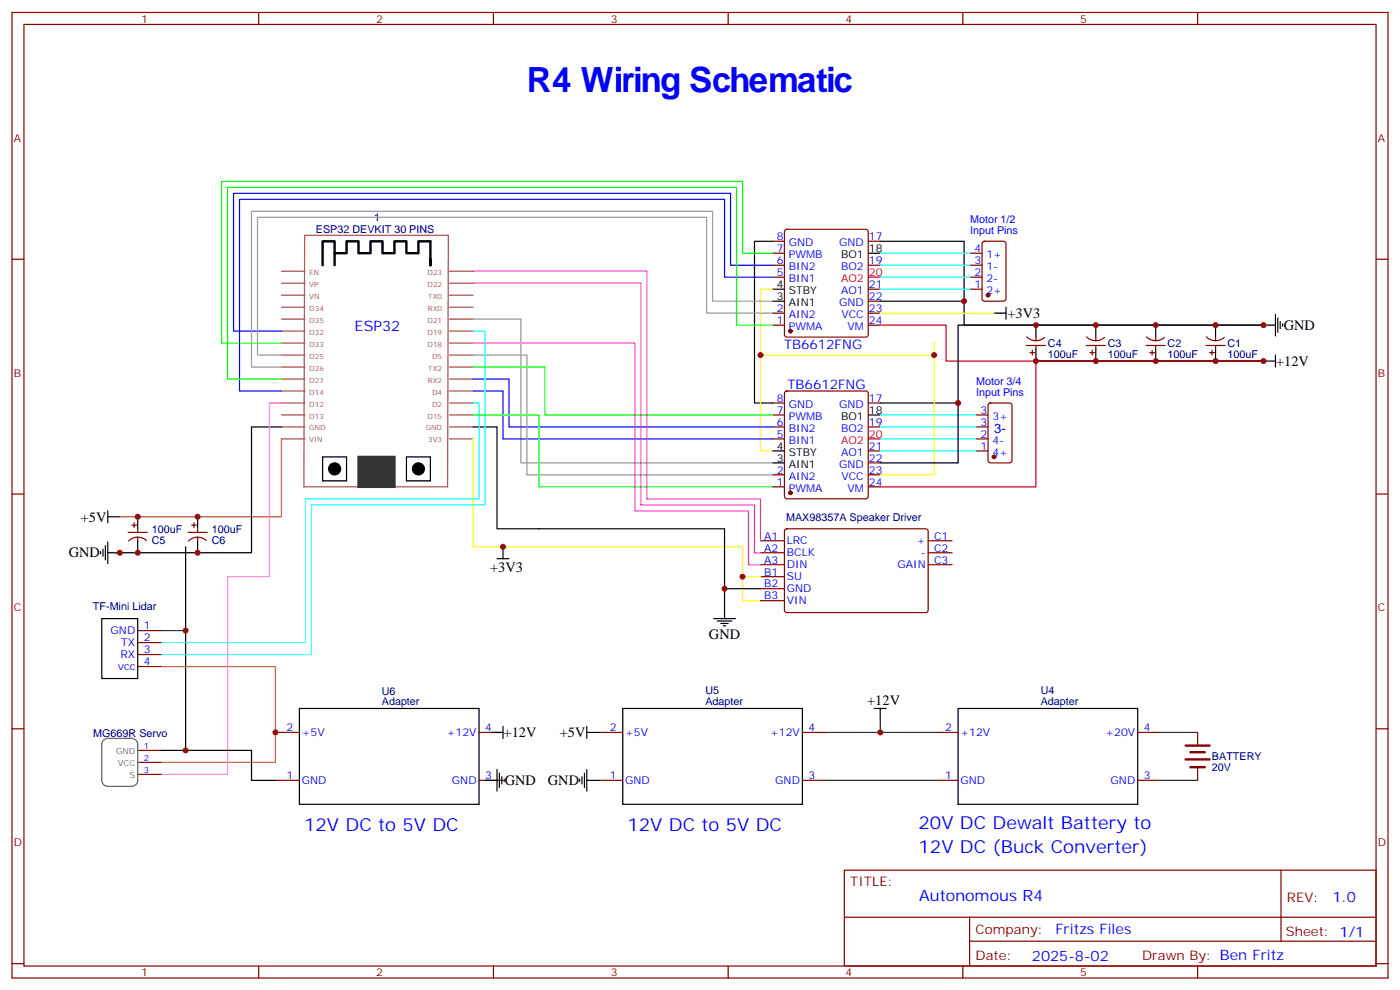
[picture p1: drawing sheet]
<svg xmlns="http://www.w3.org/2000/svg" width="412mm" height="292mm" viewBox="0 0 412 292" stroke-linecap="round" stroke-linejoin="round" font-family="sans-serif">
<g fill="none" stroke="#870000" stroke-width=".35">
<path d="M3.5 3.7h405.4v284.3h-405.4zM7.1 7.2h398.2v277.3h-398.2zM76.2 3.7v3.5M145.3 3.7v3.5M214.5 3.7v3.5M283.6 3.7v3.5M352.8 3.7v3.5M3.5 76.3h3.6M227.5 78.1h3.6M227.5 74.6h3.6M227.5 71h3.6M231.3 67.7l.5-.2h23.3l.5 .2 .2 .5v30.4l-.3 .5-.4 .2h-23.3l-.5-.3-.2-.4v-30.4z"/>
<path d="M255.8 78.1h3.5M255.8 71h3.5M285.8 78.1h3.5M285.8 74.6h3.5M289.5 71.3l.5-.3h5.6l.7 .5v16.5l-.4 .6-5.9 .1-.7-.5v-16.4zM405.3 76.3h3.6M227.5 95.7h3.6M227.5 92.2h3.6M227.5 81.6h3.6M255.8 95.7h3.5M255.8 92.2h3.5M255.8 85.2h3.5"/>
<path d="M255.8 88.7h3.5M285.8 81.6h3.5M285.8 85.2h3.5M302.4 99.2a3.8 3.8 0 0 0 5.3 .2M305.2 99.3v1M320.1 99.2a3.8 3.8 0 0 0 5.2 .2M322.8 99.3v1M337.7 99.2a3.8 3.8 0 0 0 5.3 .2M340.4 99.3v1M355.4 99.2a3.8 3.8 0 0 0 5.2 .2M358.1 99.3v1M227.5 118.7h3.6"/>
<path d="M231.3 115.4l.5-.3h23.3l.5 .3 .2 .5v30.3l-.3 .5-.4 .2h-23.3l-.5-.2-.2-.5v-30.3zM255.8 118.7h3.5M291.3 118.9l.4-.2h5.7l.6 .4 .1 16.5-.5 .7h-5.9l-.6-.4-.1-16.5zM302.3 101.7h5.7M303.4 103.9h1.4M304.1 103.2v1.4M305.2 101.7v1.1M320 101.7h5.6M321 103.9h1.4M321.7 103.2v1.4M322.8 101.7v1.1M337.6 101.7h5.7"/>
<path d="M338.7 103.9h1.4M339.4 103.2v1.4M340.4 101.7v1.1M355.2 101.7h5.7M356.3 103.9h1.4M357 103.2v1.4M358.1 101.7v1.1M227.5 139.8h3.6M227.5 125.7h3.6M227.5 122.2h3.6M227.5 129.3h3.6M255.8 139.8h3.5"/>
<path d="M255.8 136.3h3.5M255.8 132.8h3.5M255.8 125.7h3.5M287.5 132.8h3.5M287.5 125.7h3.5M287.5 122.2h3.5M287.5 129.3h3.5M3.5 145.5h3.6M37.7 156.8h5.7M38.8 154.7h1.4M39.5 154v1.4M40.6 155.7v1.1"/>
<path d="M40.6 158.2v1M43.1 159.2a3.8 3.8 0 0 0-5.2 .1M55.4 156.8h5.6M56.4 154.7h1.5M57.1 154v1.4M58.2 155.7v1.1M58.2 158.2v1M60.7 159.2a3.8 3.8 0 0 0-5.2 .1M224 159.2h7.1M227.5 143.4h3.6M231.3 155.9l.5-.2 41.2 .1 .4 .6-.1 23.6-.6 .4-41.2-.1-.4-.6v-23.3zM255.8 143.4h3.5"/>
<path d="M273.4 159.2h7.1M405.3 145.5h3.6M224 162.8h7.1M224 166.3h7.1M224 169.8h7.1M224 173.4h7.1M224 176.9h7.1M273.4 162.8h7.1M273.4 166.3h7.1M40.6 185.7h7M40.6 189.2h7M40.6 192.8h7"/>
<path d="M40.6 196.3h7M3.5 214.6h3.6M81.1 215.7h7.1M141.1 215.7h7.1M176.4 215.7h7M236.4 215.7h7M275.2 215.7h7M335.1 215.7h7.1M352.8 215.7v3.5M405.3 214.6h3.6M40.6 221h7M40.6 224.5h7"/>
<path d="M40.6 228h7M81.1 229.8h7.1M141.1 229.8h7.1M176.4 229.8h7M236.4 229.8h7M275.2 229.8h7M335.1 229.8h7.1M352.8 226.3v3.5M248.7 256.3h156.6v28.2h-156.6zM377.3 256.3v20.9M248.7 270.1h156.5M285.6 277.2h119.6"/>
<path d="M285.6 270.1v14.1M3.5 283.8h3.6M76.2 284.5v3.5M145.3 284.5v3.5M214.5 284.5v3.5M283.6 284.5v3.5M352.8 284.5v3.5M405.3 283.8h3.6"/>
</g>
<g fill="none" stroke="#a64a4a" stroke-width=".35">
<path d="M82.9 79.9h6.9M89.7 69.3h42.4l-.3 74.1h-42.3zM132.4 79.9h6.9M82.9 97.5h6.9M82.9 94h6.9M82.9 90.5h6.9M82.9 86.9h6.9M82.9 83.4h6.9M132.4 97.5h6.9M132.4 94h6.9M132.4 90.5h6.9M132.4 86.9h6.9"/>
<path d="M132.4 83.4h6.9M82.9 118.7h6.9M82.9 115.1h6.9M82.9 111.6h6.9M82.9 108.1h6.9M82.9 104.6h6.9M82.9 101h6.9M132.4 118.7h6.9M132.4 115.1h6.9M132.4 111.6h6.9M132.4 108.1h6.9M132.4 104.6h6.9"/>
<path d="M132.4 101h6.9M82.9 129.3h6.9M82.9 125.7h6.9M82.9 122.2h6.9M132.4 129.3h6.9M132.4 125.7h6.9M132.4 122.2h6.9"/>
</g>
<path d="M105.6 134.5h10.6v8.9h-10.6z" fill="#333" stroke="#333" stroke-width=".71"/>
<g fill="none" stroke="#000" stroke-width=".35">
<path d="M227.5 71h-5.3v47.7h5.3M255.8 74.6h3.5M259.3 71h24.7v24.7h88.2M227.5 88.7h3.6M227.5 85.2h3.6M259.3 88.7h24.7M292.8 92.2h3.5M296.3 90.5v3.5M305.2 95.7v3.6M322.8 95.7v3.6M340.4 95.7v3.6M358.1 95.7v3.6"/>
<path d="M372.2 95.7h-90v23h-22.9M372.2 95.7h3.5M375.7 92.6v6.3M376.4 93.6v4.3M377.1 94.7v2.1M377.8 95.4v.7M282.2 118.7v17.6h-22.9M305.2 102.8v3.5M322.8 102.8v3.5M340.4 102.8v3.5M358.1 102.8v3.5M372.2 106.3h3.5"/>
<path d="M375.7 104.6v3.5M82.9 125.7h-8.8v37.1h-42.4M95 134.5h7.1v7.1h-7.1zM119.7 134.5h7.1v7.1h-7.1zM139.3 125.7h7.1v30h67v17.7h10.6M227.5 132.8h3.6M227.5 136.3h3.6M255.8 122.2h3.5M31.7 152.2h3.6M31.7 150.4v3.6M31.7 159.6v6.3M40.6 152.2v3.5"/>
<path d="M40.6 159.2v3.6M58.2 152.2v3.5M58.2 159.2v3.6M29.6 162.4v.7M30.3 161.7v2.1M31 160.7v4.2M54.7 161v60h-7.1M146.4 164.5h3.5M148.2 161v3.5M213.4 173.4v8.8M30 182.2h10.6v17.6h-10.6zM210.3 182.2h6.3"/>
<path d="M211.3 182.9h4.2M212.4 183.6h2.1M213.1 184.3h.7M88.2 208.6h52.9v28.3h-52.9zM144.6 215.7h3.6M148.2 213.9v3.6M172.9 213.9v3.6M172.9 215.7h3.5M183.4 208.6h53v28.3h-53zM257.5 208.6h3.6M259.3 208.6v3.6M282.2 208.6h52.9v28.3h-52.9z"/>
<path d="M54.7 221h19.4v8.8h7M142.9 229.8h3.5M146.4 226.6v6.4M147.1 227.7v4.2M147.8 228.7v2.2M148.5 229.4v.8M170.7 229.4v.8M171.4 228.7v2.2M172.2 227.7v4.2M172.9 229.8h3.5M172.9 226.6v6.4"/>
</g>
<g fill="#000" stroke="#000" stroke-width=".35">
<circle cx="98.6" cy="138.1" r="1.76"/>
<circle cx="123.3" cy="138.1" r="1.76"/>
</g>
<path d="M98.6 74.6v3.5M126.8 76.3v1.8v-7.1h-3.6v3.6h-3.5v-3.6h-3.5v3.6h-3.5v-3.6h-3.6v3.6h-3.5v-3.6h-3.5v3.6h-3.5v-3.6h-3.6v7.1" fill="none" stroke="#000" stroke-width=".71"/>
<path d="M255.8 81.6h3.5M259.3 95.7h19.4v10.6h93.5h-67v37.1h-45.9M255.8 129.3h3.5" fill="none" stroke="#f00" stroke-width=".35"/>
<g fill="#870000" stroke="#870000" stroke-width=".35">
<circle cx="232.8" cy="145.1" r=".53"/>
<circle cx="232.8" cy="97.5" r=".53"/>
<circle cx="292.8" cy="134.5" r=".53"/>
<circle cx="291" cy="86.9" r=".53"/>
</g>
<path d="M259.3 74.6h26.5M259.3 78.1h26.5M139.3 97.5h3.6v51.2h-51.2v44.1h-44.1M259.3 81.6h26.5M259.3 85.2h26.5M139.3 118.7h1.8v28.2h-51.1v42.3h-42.4M259.3 122.2h28.2M259.3 125.7h28.2M259.3 129.3h28.2M259.3 132.8h28.2" fill="none" stroke="#0ff" stroke-width=".35"/>
<path d="M227.5 85.2h-3.5v19.4h51.2M259.3 92.2h33.5M224 104.6v28.2h3.5M275.2 101v38.8h-15.9M139.3 129.3v31.7h79.4v15.9h5.3M218.7 169.8h5.3" fill="none" stroke="#ff0" stroke-width=".35"/>
<path d="M227.5 74.6h-8.8v-21.2h-153.4v47.6h17.6M227.5 95.7h-10.5v-40.5h-150v56.4h15.9M139.3 108.1h21.2v14.1h67M139.3 122.2h19.4v21.2h68.8" fill="none" stroke="#0f0" stroke-width=".35"/>
<path d="M227.5 78.1h-12.3v-21.2h-146.4v40.6h14.1M227.5 81.6h-14.1v-22.9h-142.8v56.4h12.3M139.3 111.6h10.6v14.1h77.6M139.3 115.1h8.9v14.2h79.3" fill="none" stroke="#00f" stroke-width=".35"/>
<path d="M139.3 94h14.2v42.3h74M227.5 88.7h-17.6v-26.5h-135.8v45.9h8.8M227.5 92.2h-19.4v-28.2h-132.3v40.6h7.1M139.3 104.6h15.9v35.2h72.3" fill="none" stroke="#999" stroke-width=".35"/>
<path d="M139.3 79.9h51.2v67h33.5v12.3M139.3 83.4h49.4v65.3h33.5v14.1h1.8M139.3 101h47.7v49.4h33.5v15.9h3.5" fill="none" stroke="#f0f" stroke-width=".35"/>
<path d="M37 217.5h1.8h-7.1a1.76 1.76 0 0 0-1.7 1.7v10.6a1.76 1.76 0 0 0 1.7 1.8h7.1a1.76 1.76 0 0 0 1.8-1.8v-10.6a1.76 1.76 0 0 0-1.8-1.7" fill="none" stroke="#666" stroke-width=".35"/>
<path d="M82.9 129.3v22.9h-47.6" fill="none" stroke="#c60" stroke-width=".35"/>
<path d="M349.2 219.6h7.1M349.2 223.6h7.1M350.7 221.5h4.2M350.7 225.9h4.2" fill="none" stroke="#870000" stroke-width=".71"/>
<path d="M33.5 162.8h1.8M47.6 185.7h7.1M243.4 215.7h15.9M259.3 212.2v3.5h15.9M342.2 215.7h10.6M243.4 229.8h31.8M342.2 229.8h10.6" fill="none" stroke="#008700" stroke-width=".35"/>
<path d="M47.6 196.3h33.5v28.2h-33.5" fill="none" stroke="#f60" stroke-width=".35"/>
<path d="M82.9 118.7h-3.5v51.1h-12.4v58.2h-19.4" fill="none" stroke="#f6c" stroke-width=".35"/>
<g fill="#c00">
<circle cx="282.2" cy="118.7" r=".88"/>
<circle cx="275.2" cy="104.6" r=".88"/>
<circle cx="224" cy="104.6" r=".88"/>
<circle cx="148.2" cy="161" r=".88"/>
<circle cx="218.7" cy="169.8" r=".88"/>
<circle cx="372.2" cy="95.7" r=".88"/>
<circle cx="284" cy="88.7" r=".88"/>
<circle cx="213.4" cy="173.4" r=".88"/>
<circle cx="372.2" cy="106.3" r=".88"/>
<circle cx="358.1" cy="95.7" r=".88"/>
<circle cx="358.1" cy="106.3" r=".88"/>
<circle cx="340.4" cy="95.7" r=".88"/>
<circle cx="340.4" cy="106.3" r=".88"/>
<circle cx="322.8" cy="95.7" r=".88"/>
<circle cx="322.8" cy="106.3" r=".88"/>
<circle cx="305.2" cy="95.7" r=".88"/>
<circle cx="305.2" cy="106.3" r=".88"/>
<circle cx="40.6" cy="152.2" r=".88"/>
<circle cx="58.2" cy="152.2" r=".88"/>
<circle cx="259.3" cy="215.7" r=".88"/>
<circle cx="35.3" cy="162.8" r=".88"/>
<circle cx="40.6" cy="162.8" r=".88"/>
<circle cx="58.2" cy="162.8" r=".88"/>
<circle cx="54.7" cy="185.7" r=".88"/>
<circle cx="81.1" cy="215.7" r=".88"/>
<circle cx="54.7" cy="221" r=".88"/>
</g>
<text font-size="10.2" fill="#00f" x="155.2" y="27">R4 Wiring Schematic</text>
<g font-size="5.3" fill="#00f">
<text x="89.6" y="244.6">12V DC to 5V DC</text>
<text x="184.8" y="244.6">12V DC to 5V DC</text>
<text x="270.6" y="244.3">20V DC Dewalt Battery to</text>
<text x="270.6" y="251.3">12V DC (Buck Converter)</text>
</g>
<text font-size="4.6" fill="#00f" x="270.8" y="265.3">Autonomous R4</text>
<g font-size="4.2">
<text x="296.8" y="93.7">+3V3</text>
<text x="378.2" y="97.2">GND</text>
<text x="375.9" y="107.7">+12V</text>
<text x="23.8" y="153.6">+5V</text>
<text x="20.3" y="164.2">GND</text>
<text x="144.4" y="168.5">+3V3</text>
<text x="208.8" y="188.2">GND</text>
<text x="255.5" y="207.6">+12V</text>
<text x="148.3" y="217.1">+12V</text>
<text x="164.9" y="217.1">+5V</text>
<text x="148.7" y="231.2">GND</text>
<text x="161.4" y="231.2">GND</text>
</g>
<g font-size="4.2" fill="#00f">
<text x="104.5" y="97.4">ESP32</text>
<text x="392.5" y="265.5">1.0</text>
<text x="310.9" y="275.1">Fritzs Files</text>
<text x="304" y="282.9">2025-8-02</text>
</g>
<g font-size="3.9" fill="#00f">
<text x="231" y="102.8">TB6612FNG</text>
<text x="232" y="114.6">TB6612FNG</text>
<text x="292.9" y="127.5">3-</text>
</g>
<g font-size="3.9" fill="#800">
<text x="250.5" y="260.8">TITLE:</text>
<text x="379.1" y="265.5">REV:</text>
<text x="287.4" y="275">Company:</text>
<text x="378.7" y="275.7">Sheet: 1/1</text>
<text x="287.4" y="282.7">Date:</text>
<text x="336.4" y="282.8">Drawn By: Ben Fritz</text>
</g>
<g font-size="3.2" fill="#800">
<text x="41.6" y="6.7">1</text>
<text x="110.8" y="6.7">2</text>
<text x="179.9" y="6.7">3</text>
<text x="249.1" y="6.7">4</text>
<text x="318.2" y="6.7">5</text>
<text x="4.1" y="41.8">A</text>
<text x="405.9" y="41.8">A</text>
<text x="4.1" y="110.9">B</text>
<text x="405.9" y="110.9">B</text>
<text x="4.1" y="180.1">C</text>
<text x="405.9" y="180.1">C</text>
<text x="4.1" y="249.2">D</text>
<text x="405.9" y="249.2">D</text>
<text x="41.6" y="287.5">1</text>
<text x="110.8" y="287.5">2</text>
<text x="179.9" y="287.5">3</text>
<text x="249.1" y="287.5">4</text>
<text x="318.2" y="287.5">5</text>
</g>
<g font-size="3.2" fill="#000080">
<text x="110.2" y="65.1">1</text>
<text x="93" y="68.7">ESP32 DEVKIT 30 PINS</text>
<text x="308.7" y="105.4">100uF</text>
<text x="308.7" y="102.2">C4</text>
<text x="326.3" y="105.4">100uF</text>
<text x="326.3" y="102.2">C3</text>
<text x="344" y="105.4">100uF</text>
<text x="344" y="102.2">C2</text>
<text x="361.6" y="105.4">100uF</text>
<text x="361.6" y="102.2">C1</text>
<text x="231.6" y="153.3">MAX98357A Speaker Driver</text>
<text x="44.7" y="156.9">100uF</text>
<text x="44.7" y="160.1">C5</text>
<text x="62.4" y="156.9">100uF</text>
<text x="62.4" y="160.1">C6</text>
<text x="27.4" y="179.7">TF-Mini Lidar</text>
<text x="112.5" y="207.6">Adapter</text>
<text x="112.5" y="204.5">U6</text>
<text x="207.8" y="207.6">Adapter</text>
<text x="207.8" y="204.4">U5</text>
<text x="306.6" y="207.6">Adapter</text>
<text x="306.6" y="204.4">U4</text>
<text x="27.5" y="216.9">MG669R Servo</text>
<text x="357" y="227">20V</text>
<text x="357" y="223.8">BATTERY</text>
</g>
<g font-size="3.2" fill="#00f">
<text x="285.8" y="65.8">Motor 1/2</text>
<text x="228.9" y="70.7">8</text>
<text x="255.9" y="70.7">17</text>
<text x="285.8" y="68.9">Input Pins</text>
<text x="228.9" y="77.8">6</text>
<text x="228.9" y="74.2">7</text>
<text x="232.4" y="76">PWMB</text>
<text x="232.4" y="72.5">GND</text>
<text x="247.2" y="72.5">GND</text>
<text x="255.9" y="77.8">19</text>
<text x="287.1" y="77.8">3</text>
<text x="287.1" y="74.2">4</text>
<text x="290.6" y="76">1+</text>
<text x="228.9" y="81.3">5</text>
<text x="232.4" y="83">BIN1</text>
<text x="232.4" y="79.5">BIN2</text>
<text x="247.8" y="79.5">BO2</text>
<text x="287.1" y="81.3">2</text>
<text x="290.6" y="83">2-</text>
<text x="290.6" y="79.5">1-</text>
<text x="247.8" y="86.6">AO1</text>
<text x="255.9" y="84.8">21</text>
<text x="255.9" y="88.3">22</text>
<text x="287.1" y="84.8">1</text>
<text x="290.6" y="86.6">2+</text>
<text x="228.9" y="95.4">1</text>
<text x="228.9" y="91.9">2</text>
<text x="232.4" y="93.6">AIN2</text>
<text x="247.2" y="90.1">GND</text>
<text x="247.9" y="93.6">VCC</text>
<text x="255.9" y="91.9">23</text>
<text x="255.9" y="95.4">24</text>
<text x="232.4" y="97.2">PWMA</text>
<text x="249.6" y="97.2">VM</text>
<text x="287.5" y="113.4">Motor 3/4</text>
<text x="228.9" y="118.3">8</text>
<text x="255.9" y="118.3">17</text>
<text x="287.5" y="116.6">Input Pins</text>
<text x="228.9" y="121.8">7</text>
<text x="228.9" y="125.4">6</text>
<text x="232.4" y="120.1">GND</text>
<text x="232.4" y="123.6">PWMB</text>
<text x="247.2" y="120.1">GND</text>
<text x="255.9" y="125.4">19</text>
<text x="288.8" y="125.4">3</text>
<text x="288.8" y="121.8">3</text>
<text x="292.3" y="123.6">3+</text>
<text x="228.9" y="128.9">5</text>
<text x="232.4" y="127.1">BIN2</text>
<text x="232.4" y="130.7">BIN1</text>
<text x="247.8" y="127.1">BO2</text>
<text x="288.8" y="128.9">2</text>
<text x="292.3" y="130.7">4-</text>
<text x="247.2" y="137.7">GND</text>
<text x="247.8" y="134.2">AO1</text>
<text x="255.9" y="136">22</text>
<text x="255.9" y="132.4">21</text>
<text x="288.8" y="132.4">1</text>
<text x="292.3" y="134.2">4+</text>
<text x="228.9" y="139.5">2</text>
<text x="228.9" y="143">1</text>
<text x="232.4" y="141.3">AIN2</text>
<text x="247.9" y="141.3">VCC</text>
<text x="255.9" y="143">24</text>
<text x="255.9" y="139.5">23</text>
<text x="232.4" y="144.8">PWMA</text>
<text x="249.6" y="144.8">VM</text>
<text x="225.1" y="158.9">A1</text>
<text x="231.8" y="160.3">LRC</text>
<text x="270.1" y="160.3">+</text>
<text x="275.2" y="158.9">C1</text>
<text x="225.1" y="162.4">A2</text>
<text x="225.1" y="165.9">A3</text>
<text x="231.8" y="163.8">BCLK</text>
<text x="231.8" y="167.4">DIN</text>
<text x="264.4" y="167.4">GAIN</text>
<text x="271.3" y="163.8">-</text>
<text x="275.2" y="162.4">C2</text>
<text x="275.2" y="165.9">C3</text>
<text x="225.1" y="169.5">B1</text>
<text x="225.1" y="173">B2</text>
<text x="231.8" y="170.9">SU</text>
<text x="225.1" y="176.5">B3</text>
<text x="231.8" y="174.4">GND</text>
<text x="231.8" y="177.9">VIN</text>
<text x="42.3" y="185.3">1</text>
<text x="32.6" y="186.8">GND</text>
<text x="35.7" y="190.3">TX</text>
<text x="42.3" y="188.9">2</text>
<text x="34.7" y="197.3">vcc</text>
<text x="35.5" y="193.8">RX</text>
<text x="42.3" y="192.4">3</text>
<text x="42.3" y="195.9">4</text>
<text x="84.4" y="215.3">2</text>
<text x="142.9" y="215.3">4</text>
<text x="179.7" y="215.3">2</text>
<text x="238.1" y="215.3">4</text>
<text x="278.4" y="215.3">2</text>
<text x="336.9" y="215.3">4</text>
<text x="88.9" y="216.7">+5V</text>
<text x="131.6" y="216.7">+12V</text>
<text x="184.1" y="216.7">+5V</text>
<text x="226.9" y="216.7">+12V</text>
<text x="282.9" y="216.7">+12V</text>
<text x="325.6" y="216.7">+20V</text>
<text x="84.4" y="229.4">1</text>
<text x="88.9" y="230.9">GND</text>
<text x="133.1" y="230.9">GND</text>
<text x="142.9" y="229.4">3</text>
<text x="179.7" y="229.4">1</text>
<text x="184.1" y="230.9">GND</text>
<text x="228.4" y="230.9">GND</text>
<text x="238.1" y="229.4">3</text>
<text x="278.4" y="229.4">1</text>
<text x="282.9" y="230.9">GND</text>
<text x="327.2" y="230.9">GND</text>
<text x="336.9" y="229.4">3</text>
</g>
<g font-size="3.2">
<text x="247.8" y="76">BO1</text>
<text x="255.9" y="74.2">18</text>
<text x="228.9" y="88.3">3</text>
<text x="228.9" y="84.8">4</text>
<text x="232.4" y="86.6">STBY</text>
<text x="232.4" y="90.1">AIN1</text>
<text x="247.8" y="123.6">BO1</text>
<text x="255.9" y="121.8">18</text>
<text x="228.9" y="132.4">4</text>
<text x="228.9" y="136">3</text>
<text x="232.4" y="134.2">STBY</text>
<text x="232.4" y="137.7">AIN1</text>
</g>
<g font-size="3.2" fill="#f00">
<text x="247.8" y="83">AO2</text>
<text x="255.9" y="81.3">20</text>
<text x="247.8" y="130.7">AO2</text>
<text x="255.9" y="128.9">20</text>
</g>
<g font-size="2.5" fill="#00f">
<text x="42.3" y="220.6">1</text>
<text x="42.3" y="224.2">2</text>
<text x="42.3" y="227.7">3</text>
</g>
<g font-size="2.5" fill="#666">
<text x="34.2" y="222">GND</text>
<text x="34.7" y="225.6">VCC</text>
<text x="38.2" y="229.1">S</text>
</g>
<g font-size="2.1" fill="#a54b4b">
<text x="91.1" y="80.9">EN</text>
<text x="125.9" y="80.9">D23</text>
<text x="91.1" y="88">VN</text>
<text x="91.1" y="84.4">VP</text>
<text x="125.9" y="84.4">D22</text>
<text x="126.1" y="88">TX0</text>
<text x="91.1" y="95">D35</text>
<text x="91.1" y="91.5">D34</text>
<text x="125.9" y="95">D21</text>
<text x="126" y="91.5">RX0</text>
<text x="91.1" y="98.5">D32</text>
<text x="125.9" y="98.5">D19</text>
<text x="91.1" y="105.6">D25</text>
<text x="91.1" y="102.1">D33</text>
<text x="125.9" y="102.1">D18</text>
<text x="127.3" y="105.6">D5</text>
<text x="91.1" y="112.7">D27</text>
<text x="91.1" y="109.1">D26</text>
<text x="126" y="112.7">RX2</text>
<text x="126.1" y="109.1">TX2</text>
<text x="91.1" y="119.7">D12</text>
<text x="91.1" y="116.2">D14</text>
<text x="127.3" y="119.7">D2</text>
<text x="127.3" y="116.2">D4</text>
<text x="91.1" y="123.2">D13</text>
<text x="125.9" y="123.2">D15</text>
<text x="91.1" y="130.3">VIN</text>
<text x="91.1" y="126.8">GND</text>
<text x="125.4" y="126.8">GND</text>
<text x="126.1" y="130.3">3V3</text>
</g>
</svg>
